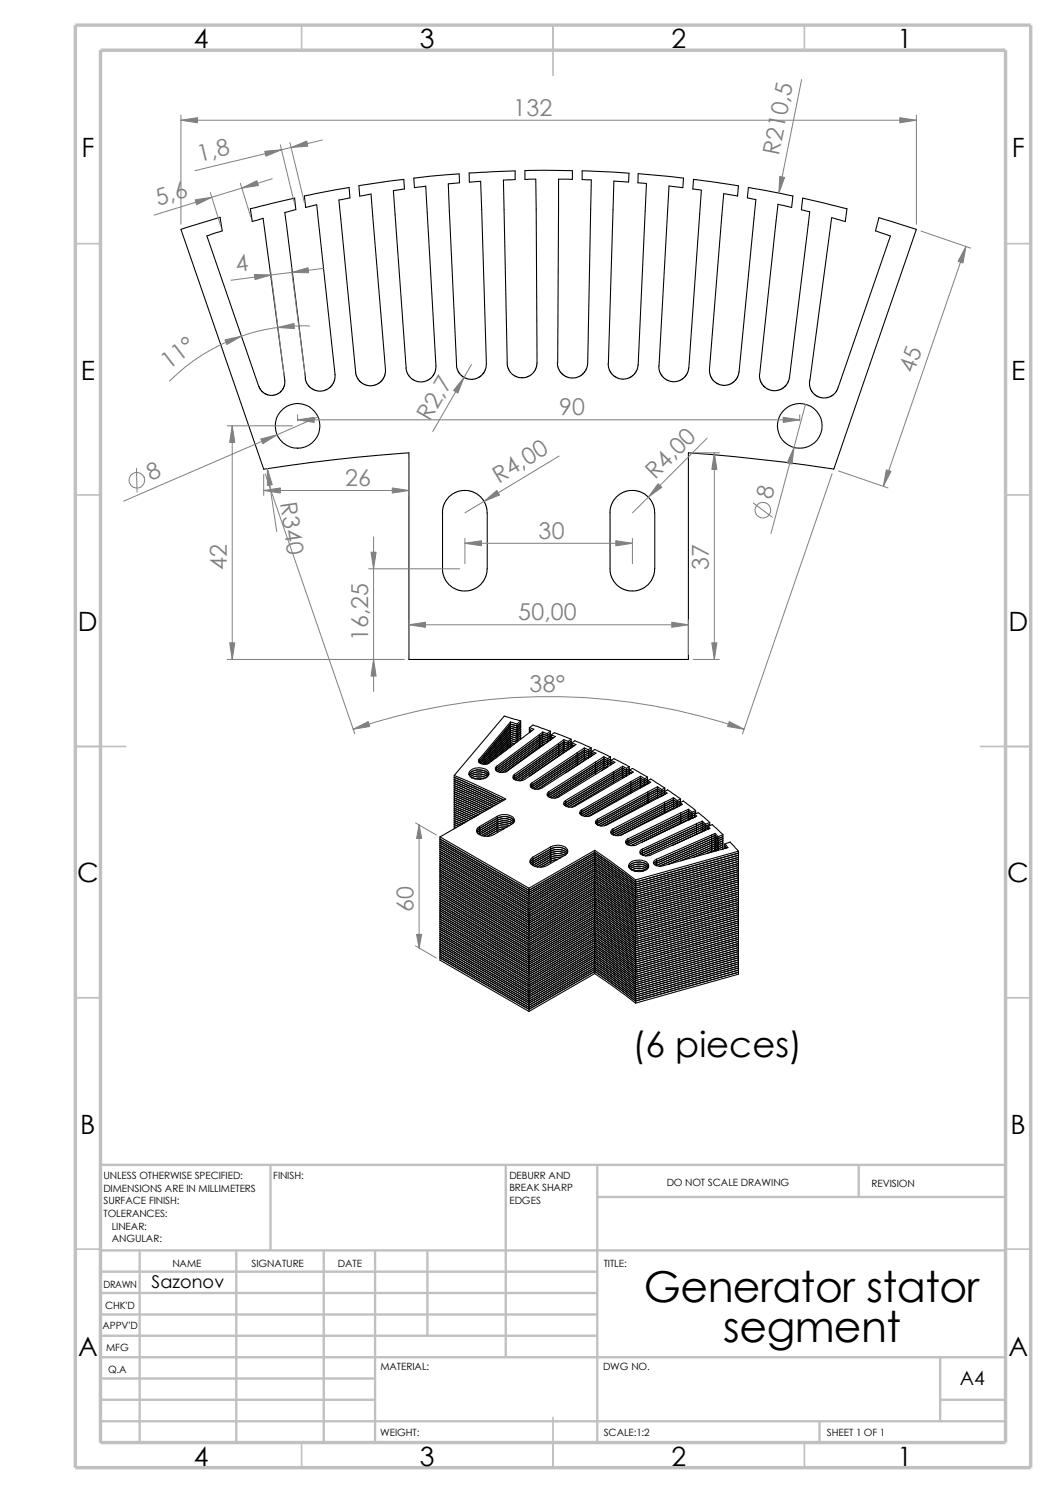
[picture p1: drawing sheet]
<svg xmlns="http://www.w3.org/2000/svg" width="210mm" height="297mm" viewBox="0 0 210 297" stroke-linecap="round" stroke-linejoin="round" font-family="sans-serif">
<g fill="none" stroke="#c0c0c0" stroke-width=".34">
<path d="M60 5v5M110 5v10M160 5v5M15 48.5h5M200 48.5h5M15 98.5h5M200 98.5h5M15 148.5h10M195 148.5h10M15 198.5h5M200 198.5h5M15 248.5h5"/>
<path d="M200 248.5h5M60 287v5M110 282v10M160 287v5"/>
</g>
<g fill="none" stroke="#c0c0c0" stroke-width=".47">
<path d="M53.8 231.7v17.1M100.6 231.7v38.3M118.8 231.7v55.3M118.8 238.1h81.2M170.8 231.7v6.4M200 231.7h-180v55.3M20 253h98.8M20 257.2h98.8M20 248.8h180M27.8 248.8v38.2M47 248.8v38.2M64.4 248.8v38.2"/>
<path d="M74.6 248.8v38.2M85 248.8v16.9M20 261.5h98.8M20 265.7h98.8M20 270h180M20 274.2h54.6M20 278.5h54.6M187 278.5h13M187 270v12.7M20 282.7h180M163 282.7v4.3"/>
</g>
<path d="M15 5h190v287h-190zM20 10h180v277h-180z" fill="none" stroke="#c0c0c0" stroke-width=".68" stroke-linecap="butt"/>
<g fill="none" stroke="#000" stroke-width=".21">
<path d="M115.7 34l9.4 .5-.1 1.7M115.8 34v1.7l1.8 .1-.8 36.9-.3 1-.6 .7-1 .6-1.1 .2-1.2-.2-1-.7-.6-1-.2-1.1M125 36.2l-2.9-.2-1.1 36.4M126.9 34.5l9 .9-.1 1.9-2.7-.3-2 35.8M126.9 34.6v1.8l1.7 .1M128.6 36.5l-1.8 36.7-.5 1.1-.7 .6-1 .5h-1.2l-1.1-.5-.8-.6-.4-.9-.2-1.1M146.7 39l.2-2-9-1.3-.1 1.9 1.7 .2-2.6 35.7-.3 .9-.8 .9-1.1 .6h-.9l-1-.2-.9-.6-.7-1-.2-1.3M146.7 39l-2.8-.5-2.8 35 .1 1.1 .5 1 .9 .7 1.2 .4 1.1-.2 1-.5 .7-.8 .4-1.2 3.3-34.3-1.7-.3 .2-2.1 8.9 1.7-.3 2.3-2.7-.7-3.6 33.8M58.8 41.7l-2.2 .6 4.1 32.9M58.8 41.7l-.2-2.3-8.8 2.1 .4 2.6 2.1-.7 4.3 32.3v.9l-.3 .8-.9 .9-.8 .3h-1.2l-.8-.3-.6-.5-.5-.9M62.9 40.7l-2.1 .6-.3-2.3 8.9-1.7 .2 2.1-2.2 .4 3.3 34.3M63 40.8l3.6 34.3-.3 1.1-.7 .9-.8 .5-.8 .2-1.3-.1-1-.6-.7-.9-.3-1"/>
<path d="M80.8 73.2l-2.6-35.3 2.2-.3-.1-1.9-8.9 1.3 .1 2 2.3-.4 2.9 35.4-.2 .9-.7 1-1 .6-.9 .3-1.3-.3-.9-.5-.8-1.1-.2-.9M90.8 72.6l-1.6-36 2.2-.2-.1-1.8-9 .8 .1 1.9 2.3-.3 2 36.2-.2 .9-.6 1-1 .6-1 .3-1.3-.2-1-.7-.6-.9-.3-1M110.9 72.2l.2-36.6 2.7 .1v-1.7l-8.6-.1-.8 .1v1.7l2.2-.1 .2 36.6-.2 1.1-.4 .7-1 .8-.9 .3h-1l-.9-.3-.7-.5-.5-.7-.3-.9-.8-36.9 2.3-.1v-1.7l-9.1 .4v1.8l2.3-.1 1.1 36.5-.2 1.1-.6 .8-.9 .7-1.1 .3-1.1-.2-1.1-.6-.6-.9-.3-1.2M151 74.4l.2 1.2 .5 1.1 .9 .7 1.1 .3 1.2-.1 .9-.4 .6-.7 .5-1 4.1-33.4-1.6-.4 .2-2.3 8.8 2.1-.3 2.6-2.7-.8-4.3 32.3M161 75.6v1.1l.5 1.2 .8 .8 .9 .4 1.1 .1 1-.4 .9-.7 .4-.7 10.5-30.5-3-1 .7-2.6 7.4 2.3-16.4 47.7-10.4-1.4-9.3-1.1-9.2-.7v41.1h-55.6v-41.1l-15.1 1.4-13.7 1.8-16.5-47.7 7.8-2.4 .4 2.7-3.1 1 10.4 30M88 102l.1-1.2 .7-1.4 1.2-1.1 1.4-.6 1.6-.1 1.5 .4 1.2 .9 .9 1.4 .3 1.7v11.7l-.3 1.2-.5 .8-.9 .9-1.1 .7-1.6 .3-1.8-.3-1.5-1.1-.9-1.3-.3-1.2v-11.7M121.3 102l.2-1.2 .6-1.4 1.2-1.1 1.4-.6 1.7-.1 1.4 .4 1.2 .9 .9 1.4 .3 1.7v11.7l-.3 1.2-.5 .8-.8 .9-1.1 .7-1.7 .3-1.8-.3-1.5-1.1-.9-1.3-.3-1.2v-11.7M90.3 160l4.9 2.1M90.3 159.6l5.2 2.2M90.3 157.1l7.6 3.4M90.3 157.5l7.2 3.2M90.3 157.9l6.8 3.1"/>
<path d="M90.3 159.1l5.7 2.5M90.3 158.7l6.1 2.7M90.3 154.3l.1 10.5M90.3 154.3l4 1.7 6.3 3-13.1 7.5M90.3 154.6l9.9 4.6M90.3 156.3l8.4 3.8M90.3 156.7l8 3.6M90.3 155.4l9.1 4.2M90.3 155.9l8.8 4M90.3 155.1l9.5 4.3M93.3 154.1a2.57 2.57 0 0 1 3.9-.1v.1M93.4 154.3a2.66 2.66 0 0 1 3.7 0"/>
<path d="M93.5 153.3a2.69 2.69 0 0 1 3.7 .3 1.21 1.21 0 0 1-1.4 1.4 2.24 2.24 0 0 1-2.5-.9zM93.6 154.5a2.88 2.88 0 0 1 3.3 0M93.8 154.7a3.1 3.1 0 0 1 2.8 0M94.3 154.9l1-.1 .9 .1M95.3 151v.6M98.8 152.4v1M101.5 143.6l-6.2 7.4M101.5 143.6v5M101.5 148.5l-.1 .1M101.5 143.6l1.3 .4M101.9 148.3l-.4-.2-1 1.3M102.3 154.1v1"/>
<path d="M102.4 148l-.9-.3-2 2.4M102.7 147.7l-1.2-.4-2.9 3.5M102.8 144v3.6M103.5 143.4l-3.2-.9-10 11.8M103.5 143.8l-.7 .6-1.3-.3-6.3 7.5M103.5 145.5l-.7 .5-1.3-.3-5.3 6.3M103.5 145.9l-.7 .6-1.3-.4-5 5.9M103.5 146.3l-.7 .6-1.3-.4-4.6 5.5M103.5 146.7l-.7 .6-1.3-.4-3.9 4.6M103.5 144.7l-.7 .5-1.3-.3-5.9 7M103.5 145.1l-.7 .5-1.3-.3-5.6 6.7M103.5 144.3l-.7 .5-1.3-.4-6.1 7.4"/>
<path d="M103.5 143.4l-.7 .6M103.5 143.4v3.7M105.3 144.8l.9 .3-8.9 6.7a1.55 1.55 0 0 1-2.1-.4l.1-.4M105.3 144.8l.7-.6 3.5 1.3M105.3 145.2l.5 .1M105.3 145.6h.2M105.3 144.8v.9M105.8 155.7v1.1M107.3 146.1v2.7M107.3 146.1l-8.5 6.3M107.9 145.6l-.6 .5M107.9 145.6v2.7"/>
<path d="M107.9 145.6l.9 .3M108.2 148.2l-.3-.1-7.3 5.4M108.5 147.9l-.6-.2-8 6M108.8 145.9v1.8M109.2 157.5v1M109.5 145.9l-.7 .4-.9-.3-9.1 6.8-.2 .3M109.5 146.7l-.7 .5-.9-.3-8.9 6.6M109.5 147.1l-.7 .5-.9-.3-8.5 6.3M109.5 146.3l-.7 .5-.9-.3-9.2 6.8M109.5 145.5l-.7 .4M109.5 145.5v1.7M109.6 146.2l.6-.4 3.4 1.3"/>
<path d="M109.6 146.6l.5 .2M109.6 146.2v1M109.6 147l.1 .1M109.6 146.2l.8 .3-9.5 6.9a1.71 1.71 0 0 1-2.4-.4l.3-.6M111.1 147.9v2.6M111.1 147.9l-8.8 6.2M112.1 147.2l-1 .7M112.1 147.2v2.5M112.1 147.2l.9 .3M112.3 149.6h-.2l-6.8 4.8M112.5 159.3v1.1M112.6 149.4l-.5-.2-8.7 6.1"/>
<path d="M113 147.5v1.7M113.6 147.5l-.6 .4-.9-.3-10 7.2M113.6 148.3l-.6 .4-.9-.3-9.6 6.8M113.6 148.7l-.6 .4-.9-.3-9.2 6.5M113.6 147.9l-.6 .4-.9-.3-9.9 7M113.6 147.1l-.6 .4M113.6 147.1v1.7M113.7 147.8l.6-.4 3.3 1.4M113.7 148.2l.5 .2M113.7 147.8v.9M113.7 148.6h.1M113.7 147.8l.9 .3-10.2 7a1.73 1.73 0 0 1-2.4-.5l.1-.4 .2-.1"/>
<path d="M114.8 149.7v2.5M116.2 148.8l-10.4 6.9M116.2 148.8v2.5M116.2 148.8l.8 .3M116.2 151.3l-3.8 2.5M116.6 151l-.4-.2-9.3 6.2M117 149.1v1.7M117 150.8h.1M117 150.8l-.8-.4-9.9 6.6M117.6 149.2l-.6 .4-.8-.4-10.7 7.3M117.6 150l-.6 .4-.8-.4-10.2 6.8M117.6 149.6l-.6 .3-.8-.3-10.6 7.1"/>
<path d="M117.6 148.8l-.6 .3M117.6 148.8v1.6M117.6 150.4l-.6 .4M117.6 150.4h.1M117.7 149.5l.6-.4 3.1 1.5M117.7 149.9l.5 .2M117.7 149.5l.1 .8M117.7 149.5l.8 .3-10.7 7a1.66 1.66 0 0 1-2.3-.5l.3-.6M118.4 151.6v2.4M118.4 151.6l-9.2 5.9M120.1 150.5l.8 .4M120.1 150.5l-1.7 1.1"/>
<path d="M120.1 150.5v2.5M120.1 153l-.5 .3M120.5 152.8l-.4-.2-9.7 6.1M120.9 150.9v1.6M120.9 152.6l-.8-.4-10.4 6.5M121.4 151l-.5 .3-.8-.3-11.3 7.2M121.4 151.8l-.5 .3-.8-.3-10.8 6.8M121.4 151.4l-.5 .4-.8-.4-11.1 7M121.4 150.6l-.5 .3M121.4 150.6v1.6M121.5 151.3l.6-.4 3 1.6M121.5 151.7l.5 .2"/>
<path d="M121.5 151.3v.8M121.5 152.1h.1M121.5 151.3l.8 .3-11.2 6.9a1.73 1.73 0 0 1-2.3-.5l.4-.5M122 153.5v2.4M122 153.5l-9.5 5.8M123.8 152.4l-1.8 1.1M123.8 152.4v2.4M123.8 152.4l.8 .5M124.2 154.6l-.4-.1-10.1 6.1M124.5 154.4l-.7-.3-10.7 6.4M124.6 152.9v1.5M125.1 153l-.5 .2-.8-.4-11.3 6.9-.4 .3"/>
<path d="M125.1 153.8l-.5 .3-.8-.4-11.2 6.7M125.1 153.3l-.5 .4-.8-.5-11.5 7M125.1 152.5l-.5 .4M125.1 152.5v1.6M125.2 153.2l.7 .4-11.5 6.8a1.63 1.63 0 0 1-2.3-.6l.4-.5M125.2 153.2l.6-.3 3 1.7M125.2 153.2v.8M125.5 155.5v2.3M125.5 155.5l-9.8 5.6M125.6 153.8l-.4-.2 .4 .2M127.4 154.4l-1.9 1.1M127.4 154.4v2.4"/>
<path d="M127.4 154.4l.8 .5M127.6 156.6l-.2-.1-10.4 5.9M128 156.4l-.6-.4-11.1 6.4M128.2 154.9v1.4M128.8 155l-.6 .3-.8-.5-11.7 6.7-.3 .3M128.8 155.8l-.6 .4-.8-.6-11.6 6.7M128.8 155.4l-.6 .3-.8-.5-11.9 6.9M128.8 154.6l-.6 .3M128.8 154.6v1.4M128.9 155.3l.5 .3-11.8 6.6a1.85 1.85 0 0 1-2.3-.4l.1-.3 .3-.4M128.9 155.3l.5-.3 2.8 1.8M128.9 155.3v.7"/>
<path d="M128.9 155.7l.1 .1M128.9 157.5v2.3M128.9 157.5l-10.1 5.5M130.8 156.5l-1.9 1M130.8 156.5v2.3M130.8 156.5l.8 .6M130.9 158.7l-.1-.2-10.6 5.8M131.3 158.5l-.5-.3-11.4 6.1M131.6 158.3l-.8-.6-11.9 6.5M131.6 157.1v1.2M131.6 158.3h.1M132.2 157.4l.5 .4-12.1 6.3a1.6 1.6 0 0 1-2.2-.6l.4-.5"/>
<path d="M132.2 157.4l.6-.3 2.5 1.9M132.2 157.4v.6l-.6 .3M132.2 157.9h.1M132.2 157.6l-.6 .3-.8-.6-12.2 6.7M132.2 159.6v2.2M132.2 159.6l-10.3 5.3M132.2 157.2l-.6 .3-.8-.6-12 6.5-.4 .3M132.2 156.8v.6M132.2 156.8l-.6 .3M133.9 158.7l.8 .6M133.9 158.7l-1.7 .9M133.9 158.7v2.2"/>
<path d="M134.7 159.3v1.2M135.3 159.7l.6-.4 2.4 1.9M135.3 159.7v.6M135.3 159.8l-.6 .3-.8-.6-12.2 6.4M135.3 159.7l.4 .3-1.6 .9M135.3 159.3l-.6 .4-.8-.6-12 6.2-.4 .4M135.3 159v.6M135.3 159l-.6 .3M87.5 178.8l17.7 10.2 13.1-7.6 5.1 3.6 3 2.3 20.5-5.7M87.5 179.2l17.7 10.2 13.1-7.6 8.1 5.9 20.5-5.7M87.5 175.1l17.7 10.2 13.1-7.6 8.1 5.9 20.5-5.7M87.5 175.5l17.7 10.2 13.1-7.6 3.1 2.2 5 3.8 20.5-5.8"/>
<path d="M87.5 176.7l17.7 10.2 13.1-7.5 3.1 2.1 5 3.8 20.5-5.8M87.5 177.1l17.7 10.2 13.1-7.5 4.1 2.9 4 3 20.5-5.8M87.5 179.6l17.7 10.2 13.1-7.6 4.1 2.9 4 3 20.5-5.7M87.5 176.3l17.7 10.2 13.1-7.6 8.1 6 20.5-5.8M87.5 177.5l17.7 10.2 13.1-7.5 8.1 5.9 20.5-5.8M87.5 177.9l17.7 10.2 13.1-7.5 3.1 2.2 5 3.7 20.5-5.7M87.5 178.4l17.7 10.2 13.1-7.6 4.1 2.9 4 3 20.5-5.8M87.5 175.9l17.7 10.2 13.1-7.5 4.1 2.8 4 3 20.5-5.7M87.5 166.9l17.7 10.2 13.1-7.5 4.1 2.9 4 3 20.5-5.8M87.5 173.4l17.7 10.2 13.1-7.5 8.1 5.9 20.5-5.7M87.5 173.9l17.7 10.2 13.1-7.6 4.1 2.9 4 3 20.5-5.7M87.5 173.1l17.7 10.2 13.1-7.6 5.1 3.6 3 2.3 20.5-5.7"/>
<path d="M87.5 172.6l17.7 10.2 13.1-7.5 4.1 2.9 4 3 20.5-5.8M87.5 168.5l17.7 10.3 13.1-7.6 3.1 2.2 5 3.7 20.5-5.7M87.5 169l17.7 10.2 13.1-7.6 4.1 2.9 4 3 20.5-5.7M87.5 172.2l17.7 10.2 13.1-7.5 8.1 5.9 20.5-5.8M87.5 171.8l17.7 10.2 13.1-7.5 8.1 5.9 20.5-5.8M87.5 169.4l17.7 10.2 13.1-7.6 8.1 5.9 20.5-5.7M87.5 169.8l17.7 10.2 13.1-7.6 3.1 2.2 5 3.8 20.5-5.8M87.5 167.7l17.7 10.2 13.1-7.5 8.1 5.9 20.5-5.7M87.5 168.1l17.7 10.3 13.1-7.6 4.1 2.9 4 3 20.5-5.8M87.5 167.3l17.7 10.2 13.1-7.5 5.1 3.6 3 2.3 20.5-5.8M87.5 170.2l17.7 10.2 13.1-7.6 4.1 2.9 4 3 20.5-5.7M87.5 171.4l17.7 10.2 13.1-7.5 4.1 2.9 4 3 20.5-5.8"/>
<path d="M87.5 171l17.7 10.2 13.1-7.5 3.1 2.1 5 3.8 20.5-5.8M87.5 170.6l17.7 10.2 13.1-7.6 8.1 6 20.5-5.8M87.5 174.2l17.7 10.3 13.1-7.6 3.1 2.2 5 3.7 20.5-5.7M87.5 174.7l17.7 10.2 13.1-7.6 8.1 5.9 20.5-5.7M87.5 166.5v24.5l17.7 10.2M87.5 166.5l17.7 10.2M90.3 162.8l2.1 .9M90.3 163.2l1.7 .7M90.3 161.2l3.7 1.6M90.3 161.6l3.3 1.4M90.3 160.8l4.1 1.8M90.3 160.4l4.5 1.9"/>
<path d="M90.3 162l2.9 1.2M90.3 162.4l2.5 1M90.3 164.5l.5 .1M90.3 164l.9 .4M90.3 163.6l1.3 .6M96.7 161.2l-6.4-2.9 6.5 2.9M98.9 162.4v3.3M98.9 162.4l-3.5 2M98.9 162.4a2.81 2.81 0 0 1 3.3 .4 .78 .78 0 0 1-.5 1.2M100.2 164.9l-1.3 .3-2 1.2M100.8 164.5h-1.1l-.8 .3-2.6 1.5M101.3 164.3l-.8-.2-1.2 .2-3.5 1.9"/>
<path d="M101.7 164l-3.5 2a2.81 2.81 0 0 1-3.3-.4 .78 .78 0 0 1 .5-1.2M101.7 164l-1.2-.3-1.2 .1-3.9 2.2v-1.6M102 163.8a3.1 3.1 0 0 0-3.1-.2l-3.8 2.3M102.2 163.6a2.67 2.67 0 0 0-3.3-.4l-3.5 2-.5 .5M102.3 163.4a2.32 2.32 0 0 0-3-.8l-3.9 2.2-.6 .6M105.2 176.7v24.5M109.5 168.5v3.2M109.5 168.5l-3.5 2M109.5 168.5a2.73 2.73 0 0 1 3.3 .5 .85 .85 0 0 1-.4 1.1M110.8 171l-.9 .2-2.4 1.3M111.5 170.6h-.8l-.8 .2-3 1.7M111.9 170.3l-1.2-.1-.8 .2-3.5 1.9"/>
<path d="M112.4 170.1l-3.6 2.1a2.45 2.45 0 0 1-3.4-.7 .96 .96 0 0 1 .6-1M112.4 170.1l-1.2-.3-1.3 .2-3.9 2.2v-1.7M112.6 169.9a2.88 2.88 0 0 0-3.1-.2l-3.8 2.3M112.8 169.7a2.76 2.76 0 0 0-3.3-.4l-3.5 2.1-.5 .3M112.9 169.5a2.56 2.56 0 0 0-3.4-.6l-3.5 2-.6 .7M115.7 161.1v1.1M118.3 169.2l8.1 5.8M118.3 169.2v24.5M118.3 169.2l-13.1 7.5M118.8 163v1.1M121.9 164.9v1.2M124.9 166.9v1.2"/>
<path d="M125.1 172.5a2.5 2.5 0 0 1 3.3-.7l.6 .7M125.1 172.6a2.81 2.81 0 0 1 3.8 0M125.3 172.8a2.86 2.86 0 0 1 3.4 0M125.4 171.6a2.87 2.87 0 0 1 3.5 .2 .93 .93 0 0 1-.7 1.4 2.67 2.67 0 0 1-3.1-.7 .74 .74 0 0 1 .3-.9zM125.6 173.1a3.1 3.1 0 0 1 2.8 0M126.1 173.3l.8-.2 1.1 .2M126.4 175v24.6M127.8 168.9v1.2M130.6 170.9v1.3M134.1 160.9l-10.4 5.2a1.77 1.77 0 0 1-2.2-.4 .64 .64 0 0 1 .4-.8M134.1 160.9l-.2-.2-10.5 5.5M134.4 160.7l-.5-.4-11.4 5.9"/>
<path d="M135.3 160.1l.1 .1M135.3 160.2l-.6 .3-.8-.6-11.9 6.2M135.4 161.7v2.2M135.4 161.7l-10.5 5.2M136.9 161v2.2M136.9 161l-1.5 .7M136.9 161l.7 .6M137 163.1l-.1-.1-1.5 .7-7.7 3.8M137.3 162.9l-.4-.3-11.4 5.6M137.6 161.6v1.2M137.6 162.8h.1M137.6 162.8l-.7-.6-12 5.9"/>
<path d="M138.1 162l.5 .3-12 5.8a1.7 1.7 0 0 1-2.2-.5l.1-.4 .4-.3M138.1 162l.8-.3 2.2 1.9M138.1 162v.6l-.5 .2M138.1 162.4l.2 .1M138.1 162.1l-.5 .3-.7-.6-12.3 6.1M138.3 161.6l-.7 .4-.7-.6-12.3 6-.1 .3M138.3 161.2v.7M138.3 161.2l-.7 .4M138.5 163.9v2.1M138.5 163.9l-10.7 5M139.7 163.4l.6 .6M139.7 163.4l-1.2 .5"/>
<path d="M139.7 163.4v2.1M139.7 165.4l-6.1 2.8M140 165.3l-.3-.3-11.3 5.3M140.3 164v1.2l-.6-.6-11.9 5.5M140.8 164.4l.8-.4 2.2 2M140.8 164.4v.6M140.8 164.8l.1 .1M140.8 164.5l-.5 .3-.6-.6-12.2 5.7M140.8 164.4l.4 .4-11.8 5.3a1.5 1.5 0 0 1-2.1-.7l.5-.5M141.1 164l-.8 .4-.6-.7-11.9 5.6-.5 .4M141.1 163.6v.7M141.1 163.6l-.8 .4"/>
<path d="M141.5 166.1v3.4M142.2 165.8l-11.6 5.1M142.2 165.8v3.5M142.2 165.8l.6 .7M142.4 169.3l-.2-.2-1.7 .7M142.7 169.2l-.5-.5-4.2 1.8M142.8 166.5v2.7M143.7 168.9h.1M143.8 166.5l-1 .3-.6-.6-11.6 5.2-.6 .4M143.8 168.1l-1 .4-.6-.6-9.3 4.1M143.8 168.5l-1 .4-.6-.7-6.8 3M143.8 167.3l-1 .4-.6-.7-11.7 5.2"/>
<path d="M143.8 167.7l-1 .4-.6-.7-11.1 4.9M143.8 166.8l-1 .5-.6-.7-12 5.4M143.8 166l-1 .5M143.8 166v2.9M144.1 167.9l.7 .7-12.8 3.6-1.1 .1a.69 .69 0 0 1-.8-.4 .69 .69 0 0 1 .2-.8l.3-.2M144.1 167.9l1.1-.4 1.7 1.8M144.1 168.3l.4 .4M144.1 167.9v.9M144.1 168.7l.1 .1M146.9 169.3v24.5l-20.5 5.8M146.9 169.3l-20.5 5.7M87.5 187.7l17.7 10.3 13.1-7.6 8.1 5.9 20.5-5.8"/>
<path d="M87.5 188.1l17.7 10.2 13.1-7.5 3.1 2.2 5 3.7 20.5-5.7M87.5 190.2l17.7 10.2 13.1-7.6 8.1 6 20.5-5.8M87.5 190.6l17.7 10.2 13.1-7.5 8.1 5.8 20.5-5.7M87.5 189.8l17.7 10.2 13.1-7.6 4.1 2.9 4 3 20.5-5.7M87.5 189.4l17.7 10.2 13.1-7.6 3.1 2.2 5 3.8 20.5-5.8M87.5 189l17.7 10.2 13.1-7.6 8.1 5.9 20.5-5.7M87.5 188.6l17.7 10.2 13.1-7.6 4.1 2.9 4 3 20.5-5.7M87.5 187.3l17.7 10.2 13.1-7.5 4.1 2.9 4 3 20.5-5.7M87.5 186.5l17.7 10.2 13.1-7.5 4.1 2.9 4 3 20.5-5.8M87.5 186.9l17.7 10.2 13.1-7.5 3.1 2.1 5 3.8 20.5-5.8M87.5 182.8l17.7 10.2 13.1-7.5 4.1 2.9 4 3 20.5-5.8M87.5 183.3l17.7 10.2 13.1-7.6 8.1 5.9 20.5-5.7"/>
<path d="M87.5 186.1l17.7 10.2 13.1-7.5 8.1 5.8 20.5-5.7M87.5 182.4l17.7 10.2 13.1-7.5 3.1 2.1 5 3.8 20.5-5.7M87.5 182l17.7 10.2 13.1-7.5 8.1 5.9 20.5-5.8M87.5 185.7l17.7 10.2 13.1-7.6 5.1 3.7 3 2.3 20.5-5.8M87.5 185.3l17.7 10.2 13.1-7.5 4.1 2.8 4 3 20.5-5.7M87.5 181.2l17.7 10.2 13.1-7.5 3.1 2.1 5 3.8 20.5-5.8M87.5 181.6l17.7 10.2 13.1-7.5 4.1 2.9 4 3 20.5-5.8M87.5 180l17.7 10.2 13.1-7.6 5.1 3.7 3 2.3 20.5-5.8M87.5 180.4l17.7 10.2 13.1-7.6 8.1 5.9 20.5-5.7M87.5 184.9l17.7 10.2 13.1-7.6 8.1 5.9 20.5-5.7M87.5 184.5l17.7 10.2 13.1-7.6 8.1 5.9 20.5-5.7M87.5 184.1l17.7 10.2 13.1-7.6 4.1 2.9 4 3 20.5-5.7"/>
<path d="M87.5 183.6l17.7 10.2 13.1-7.5 3.1 2.2 5 3.7 20.5-5.7M87.5 180.8l17.7 10.2 13.1-7.6 8.1 6 20.5-5.8M118.3 193.7l4.1 2.9 4 3M118.3 193.7l-13.1 7.5"/>
<circle cx="59.2" cy="84.7" r="4.4"/>
<circle cx="159" cy="84.7" r="4.5"/>
</g>
<g fill="none" stroke="#808080" stroke-width=".2">
<path d="M159.4 15.8l-4.5 22.6M36 23.9h146.2M36 22.9v21.7M41.8 38.3l2.1 6.7M47.8 36.4l2.1 6.7M54.1 35.6l-23.5 7.2M55.8 28.8l2.8 12M57.7 28.4l2.8 11.9M64.1 27.9l-25.3 6.1M182.2 22.9v21.7M53.8 53.7l2.7 21M57.9 53.2l2.7 21"/>
<path d="M64.3 53.4l-18.4 2.4M183.2 46l9.8 3.4M192.1 49l-16.4 47.7M61.6 64.9a37.3 37.3 0 0 0-27.9 10.9M93.8 72.5l-7.7 13.4M27.1 93.1l.2 4.8M45.2 84.7h13M46.2 84.7v46.5M52.5 94.4v4.2M52.5 97.6h28.8M52.7 94.3l17.9 51.7M53.2 93.2l1.8 12.5"/>
<path d="M59.2 82.5v1.2M59.2 83.5h99.8M63.2 82.9l-38.6 16.8M81.3 91.1v7.5M111.2 90.7l-18.7 11.3M137.9 90.1h5.2M140.6 87.2l-14.8 14.8M142.1 90.1v41.1M159 82.5v1.2M160.2 80.4l-6.9 25.7M165.5 94.3l-17.8 51.7M166.8 93.7l9.8 3.4"/>
<path d="M73.3 113.2h18.1M74.3 106.8v30.7M92.5 107.1v5M92.5 108.1h33.3M125.8 107.1v5M149.8 100.1l3.8 2.8M45.2 131.2h35.1M81.3 124.3h55.6M81.3 123.3v6.9M136.9 123.3v6.9M137.9 131.2h5.2M70.2 145.1a119.6 119.6 0 0 1 77.8 0"/>
<path d="M82.6 163.7l4.2 2.4M83.4 164.1v24.5M82.6 188.2l4.2 2.4"/>
<circle cx="27.2" cy="95.5" r="1.56"/>
<circle cx="151.7" cy="101.5" r="1.57"/>
</g>
<g fill="#808080" stroke="#808080" stroke-width=".2">
<path d="M83.4 164.1l.5 2.7h-1.1z"/>
<path d="M82.8 185.9h1.1l-.5 2.7z"/>
<path d="M141.6 127.9h1l-.5 3.3z"/>
<path d="M92.5 108.1l3.3-.5v1z"/>
<path d="M45.7 127.9h1l-.5 3.3z"/>
<path d="M192.1 49l-.6 3.3-1-.3z"/>
<path d="M133.6 123.8l3.3 .5-3.3 .5z"/>
<path d="M155.7 83l3.3 .5-3.3 .5z"/>
<path d="M53.2 93.2l.9 3.2-.9 .2z"/>
<path d="M96.3 99.7l2.5-2.1 .6 .9z"/>
<path d="M130.9 96.2l.7 .7-2.7 2z"/>
<path d="M81.3 124.3l3.3-.5v1z"/>
<path d="M142.1 90.1l.5 3.3h-1z"/>
<path d="M73.8 109.9h1l-.5 3.3z"/>
<path d="M176.3 93.5l.9 .3-1.5 2.9z"/>
<path d="M178.9 23.4l3.3 .5-3.3 .5z"/>
<path d="M74.3 131.2l.5 3.3h-1z"/>
<path d="M51.9 87.3l3.2-.8-2.8 1.8z"/>
<path d="M157.9 89l-.4 3.3-1-.2z"/>
<path d="M122.5 107.6l3.3 .5-3.3 .5z"/>
<path d="M50.6 54.6l3.3 .1-3.2 .9z"/>
<path d="M58 54.2l3.3-.9 .1 1z"/>
<path d="M44.7 67.6l3.3-.7-2.9 1.6z"/>
<path d="M55.2 65.2l3.3-.9v1.1z"/>
<path d="M48.1 37.4l3-1.5 .3 1z"/>
<path d="M38.8 39.8l3.3-.6-3 1.5z"/>
<path d="M57.9 29.3l3.1-1.2 .2 1z"/>
<path d="M52.7 30.1l3.3-.3-3.1 1.3z"/>
<path d="M78 97.1l3.3 .5-3.3 .5z"/>
<path d="M59.2 83.5l3.3-.5v1z"/>
<path d="M52.5 97.6l3.3-.5v1z"/>
<path d="M36 23.9l3.3-.5v1z"/>
<path d="M70.2 145.1l3-1.5 .3 .9z"/>
<path d="M92.3 75.1l-1.2 3.1-.9-.5z"/>
<path d="M46.2 84.7l.5 3.3h-1z"/>
<path d="M145 143.6l3 1.5-3.3-.6z"/>
<path d="M155.1 35.1l.9 .2-1.1 3.1z"/>
</g>
<g font-size="8.5">
<text x="128.1" y="259">Generator stator</text>
<text x="143.8" y="267">segment</text>
</g>
<text font-size="7" x="125.8" y="210.2">(6 pieces)</text>
<g font-size="5.3">
<text x="38.5" y="9.6">4</text>
<text x="83.5" y="9.6">3</text>
<text x="133.5" y="9.6">2</text>
<text x="178.5" y="9.6">1</text>
<text x="16.2" y="31.3">F</text>
<text x="201.2" y="31.3">F</text>
<text x="16" y="75.6">E</text>
<text x="201.1" y="75.6">E</text>
<text x="15.5" y="125.6">D</text>
<text x="200.6" y="125.6">D</text>
<text x="15.3" y="175.6">C</text>
<text x="200.3" y="175.6">C</text>
<text x="16" y="225.6">B</text>
<text x="201" y="225.6">B</text>
<text x="15.5" y="269.8">A</text>
<text x="200.5" y="269.8">A</text>
<text x="38.5" y="291.6">4</text>
<text x="83.5" y="291.6">3</text>
<text x="133.5" y="291.6">2</text>
<text x="178.5" y="291.6">1</text>
</g>
<g font-size="4.6" fill="#808080">
<text x="102.1" y="23">132</text>
<text x="39.7" y="32.2" transform="rotate(-14 39.7 32.2)">1,8</text>
<text x="154.9" y="31" transform="rotate(-79 154.9 31)">R210,5</text>
<text x="31.4" y="40.9" transform="rotate(-17 31.4 40.9)">5,6</text>
<text x="47" y="54.1" transform="rotate(-7 47 54.1)">4</text>
<text x="33.6" y="73.6" transform="rotate(-38 33.6 73.6)">11°</text>
<text x="181.7" y="74.5" transform="rotate(-71 181.7 74.5)">45</text>
<text x="111.2" y="82.6">90</text>
<text x="85.5" y="84" transform="rotate(-60 85.5 84)">R2,7</text>
<text x="30" y="95.6" transform="rotate(-23 30 95.6)">8</text>
<text x="130.3" y="95.4" transform="rotate(-45 130.3 95.4)">R4,0</text>
<text x="55.7" y="100" transform="rotate(81 55.7 100)">R340</text>
<text x="68.6" y="96.6">26</text>
<text x="99.2" y="96.2" transform="rotate(-31 99.2 96.2)">R4,00</text>
<text x="153.5" y="99.4" transform="rotate(-75 153.5 99.4)">8</text>
<text x="107.1" y="107.1">30</text>
<text x="45.1" y="113.4" transform="rotate(-90 45.1 113.4)">42</text>
<text x="141" y="113.4" transform="rotate(-90 141 113.4)">37</text>
<text x="103" y="123.4">50,00</text>
<text x="73.2" y="127.6" transform="rotate(-90 73.2 127.6)">16,25</text>
<text x="105.3" y="137.7">38°</text>
<text x="82.3" y="181.5" transform="rotate(-90 82.3 181.5)">60</text>
</g>
<text font-size="3.9" x="190.9" y="275.5">A4</text>
<text font-size="3.5" x="30.1" y="256.2">Sazonov</text>
<g font-size="2">
<text x="20.6" y="234.6">UNLESS OTHERWISE SPECIFIED:</text>
<text x="20.6" y="237.1">DIMENSIONS ARE IN MILLIMETERS</text>
<text x="20.6" y="239.6">SURFACE FINISH:</text>
<text x="54.4" y="234.6">FINISH:</text>
<text x="101.3" y="237">BREAK SHARP</text>
<text x="101.3" y="239.5">EDGES</text>
<text x="101.3" y="234.5">DEBURR AND</text>
<text x="132.6" y="236">DO NOT SCALE DRAWING</text>
<text x="173.3" y="236.2">REVISION</text>
<text x="20.6" y="242.1">TOLERANCES:</text>
<text x="22.2" y="244.6">LINEAR:</text>
<text x="22.2" y="247.1">ANGULAR:</text>
<text x="50" y="252">SIGNATURE</text>
<text x="67.2" y="252">DATE</text>
<text x="120.1" y="252">TITLE:</text>
<text x="20.6" y="256.2">DRAWN</text>
<text x="34.3" y="252.1">NAME</text>
<text x="20.9" y="260.4">CHK'D</text>
<text x="20.4" y="264.5">APPV'D</text>
<text x="21.1" y="268.8">MFG</text>
<text x="21.5" y="273.1">Q.A</text>
<text x="75.6" y="272.5">MATERIAL:</text>
<text x="119.9" y="272.5">DWG NO.</text>
<text x="75.6" y="285.6">WEIGHT:</text>
<text x="120.1" y="285.6">SCALE:1:2</text>
<text x="164.5" y="285.6">SHEET 1 OF 1</text>
</g>
</svg>
